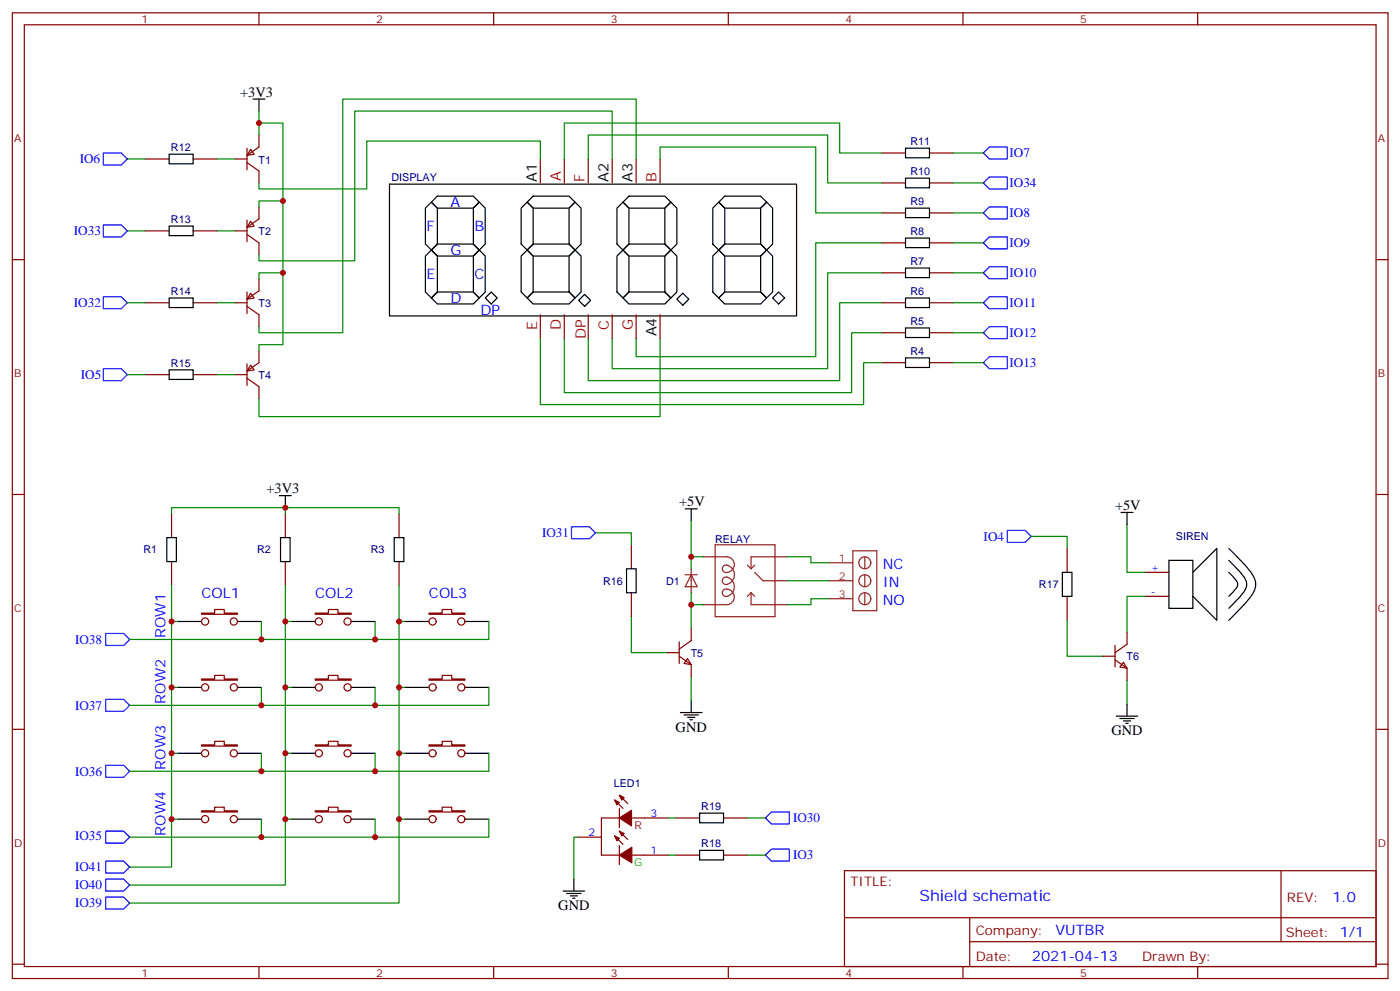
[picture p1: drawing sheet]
<svg xmlns="http://www.w3.org/2000/svg" width="413mm" height="292mm" viewBox="0 0 413 292" stroke-linecap="round" stroke-linejoin="round" font-family="sans-serif">
<g fill="none" stroke="#870000" stroke-width=".35">
<path d="M3.6 3.8h405.4v284.3h-405.4zM7.2 7.3h398.2v277.3h-398.2zM76.3 3.8v3.5M145.5 3.8v3.5M214.6 3.8v3.5M283.7 3.8v3.5M352.9 3.8v3.5M76.3 39.8v3.5l-3.5 2.5M42.8 46.8h7M56.9 46.8h7.1M69.3 46.8h3.5M72.8 47.9l3.5 2.4v3.6"/>
<path d="M72.8 43.6v6.4M73.8 44l1.1 1.4-2.1 .4zM159.2 46.8v7.1M166.3 46.8v7.1M173.3 46.8v7.1M180.4 46.8v7.1M187.4 46.8v7.1M194.5 46.8v7.1M259.8 53.9h7M259.8 45h7M273.9 53.9h7M273.9 45h7"/>
<path d="M3.6 76.4h3.6M42.8 68h7M56.9 68h7.1M69.3 68h3.5M72.8 69l3.5 2.5v3.5M72.8 64.8v6.4M73.8 65.2l1.1 1.4-2.1 .3zM76.3 60.9v3.6l-3.5 2.4M259.8 71.5h7M259.8 62.7h7M273.9 71.5h7M273.9 62.7h7"/>
<path d="M405.4 76.4h3.6M42.8 89.1h7M56.9 89.1h7.1M69.3 89.1h3.5M72.8 90.2l3.5 2.5v3.5M72.8 86v6.3M73.8 86.3l1.1 1.4-2.1 .4zM76.3 82.1v3.5l-3.5 2.5M159.2 92.7v7M166.3 92.7v7M173.3 92.7v7M180.4 92.7v7"/>
<path d="M187.4 92.7v7M194.5 92.7v7M259.8 98h7M259.8 89.1h7M259.8 80.3h7M273.9 98h7M273.9 89.1h7M273.9 80.3h7M42.8 110.3h7M56.9 110.3h7.1M69.3 110.3h3.5M72.8 111.4l3.5 2.4v3.6"/>
<path d="M72.8 107.1v6.4M73.8 107.5l1.1 1.4-2.1 .4zM76.3 103.3v3.5l-3.5 2.5M259.8 106.8h7M273.9 106.8h7M3.6 145.6h3.6M50.6 151.2v7.1M84.1 151.2v7.1M117.6 151.2v7.1M405.4 145.6h3.6M50.6 165.3v7.1M84.1 165.3v7.1"/>
<path d="M117.6 165.3v7.1M186 160.4v7.1M186 174.5v7.1M314.4 161.5v7M314.4 175.6v7M337.4 168.5h7M337.4 175.6h7M59.4 180.5h3.9v-1h2.8v1h3.9v.4h-10.6zM59.4 199.9h3.9v-1h2.8v1h3.9v.4h-10.6zM92.9 180.5h3.9v-1h2.8v1h3.9v.4h-10.6zM92.9 199.9h3.9v-1h2.8v1h3.9v.4h-10.6zM126.4 180.5h3.9v-1h2.8v1h3.9v.4h-10.6z"/>
<path d="M126.4 199.9h3.9v-1h2.8v1h3.9v.4h-10.6zM196.6 192.2h3.5M200.1 193.2l3.6 2.5v3.5M200.1 189v6.3M202.6 193.9l1.1 1.8-2.2-.4zM203.7 185.1v3.5l-3.6 2.5M325 193.2h3.5M328.5 194.3l3.6 2.4v3.6M328.5 190v6.4M331 195l1.1 1.7-2.1-.3zM332.1 186.2v3.5l-3.6 2.5M3.6 214.7h3.6"/>
<path d="M59.4 219.3h3.9v-1h2.8v1h3.9v.4h-10.6zM92.9 219.3h3.9v-1h2.8v1h3.9v.4h-10.6zM126.4 219.3h3.9v-1h2.8v1h3.9v.4h-10.6zM405.4 214.7h3.6M59.4 238.7h3.9v-1h2.8v1h3.9v.4h-10.6zM92.9 238.7h3.9v-1h2.8v1h3.9v.4h-10.6zM126.4 238.7h3.9v-1h2.8v1h3.9v.4h-10.6zM181.1 235.5l2.5 2.5M182.5 238v5.7M182.5 234.1l2.5 2.5M170.1 246.5h7.1M181.1 246.1l2.5 2.5"/>
<path d="M182.5 240.8h-5.3v11h5.3M182.5 249v5.6M182.5 244.7l2.5 2.5M186.4 240.8h10.6M186.4 251.8h10.6M199.1 240.8h7M199.1 251.8h7M213.2 240.8h7M213.2 251.8h7M248.8 256.4h156.6v28.2h-156.6zM377.4 256.4v20.9M248.8 270.2h156.5"/>
<path d="M285.7 277.3h119.6M285.7 270.2v14.1M3.6 283.9h3.6M76.3 284.6v3.5M145.5 284.6v3.5M214.6 284.6v3.5M283.7 284.6v3.5M352.9 284.6v3.5M405.4 283.9h3.6"/>
<circle cx="60.4" cy="183" r="1.06"/>
<circle cx="68.9" cy="183" r="1.06"/>
<circle cx="93.9" cy="183" r="1.06"/>
<circle cx="102.4" cy="183" r="1.06"/>
<circle cx="127.5" cy="183" r="1.06"/>
<circle cx="135.9" cy="183" r="1.06"/>
<circle cx="60.4" cy="202.4" r="1.06"/>
<circle cx="68.9" cy="202.4" r="1.06"/>
<circle cx="93.9" cy="202.4" r="1.06"/>
<circle cx="102.4" cy="202.4" r="1.06"/>
<circle cx="127.5" cy="202.4" r="1.06"/>
<circle cx="135.9" cy="202.4" r="1.06"/>
<circle cx="60.4" cy="221.8" r="1.06"/>
<circle cx="68.9" cy="221.8" r="1.06"/>
<circle cx="93.9" cy="221.8" r="1.06"/>
<circle cx="102.4" cy="221.8" r="1.06"/>
<circle cx="127.5" cy="221.8" r="1.06"/>
<circle cx="135.9" cy="221.8" r="1.06"/>
<circle cx="60.4" cy="241.2" r="1.06"/>
<circle cx="68.9" cy="241.2" r="1.06"/>
<circle cx="93.9" cy="241.2" r="1.06"/>
<circle cx="102.4" cy="241.2" r="1.06"/>
<circle cx="127.5" cy="241.2" r="1.06"/>
<circle cx="135.9" cy="241.2" r="1.06"/>
</g>
<g fill="none" stroke="#8c2424" stroke-width=".35">
<path d="M201.9 169.2h3.5M203.7 169.2l1.7 3.6h-3.5zM203.7 167.5v7M207.2 163.9h7a2.29 2.29 0 0 1 2.1 2.8 2.29 2.29 0 0 1-3 1.7 1.14 1.14 0 0 1-.2-1.7 1.14 1.14 0 0 1 1.6-.1 2.86 2.86 0 0 1 1.6 3.2 2.86 2.86 0 0 1-2.7 2.2 1.13 1.13 0 0 1-.6-1.6 1.13 1.13 0 0 1 1.7-.3 2.87 2.87 0 0 1 1.6 3.2 2.87 2.87 0 0 1-2.7 2.3 1.1 1.1 0 0 1-.7-1.4 1.1 1.1 0 0 1 1.3-.7 2.3 2.3 0 0 1 2.2 2.3 2.3 2.3 0 0 1-2.2 2.2h-7M210.7 160.4h17.7v21.2h-17.7zM220.2 166.4l1.1 1.1M221.3 174.5v3.5h10.6M221.3 174.5l1.1 1.1M221.3 174.5l-1.1 1.1M222.4 168.5l2.4 2.5h7.1M222.4 166.4l-1.1 1.1M231.9 163.9h-10.6v3.6"/>
<path d="M244.2 171h7.1M244.2 165.7h7.1M244.2 176.3h7.1M251.3 162.2h7v17.6h-7zM254.8 163.9v3.6M254.8 169.2v3.6M254.8 174.5v3.5"/>
<circle cx="254.8" cy="171" r="1.76"/>
<circle cx="254.8" cy="165.7" r="1.76"/>
<circle cx="254.8" cy="176.3" r="1.76"/>
</g>
<g fill="none" stroke="#008700" stroke-width=".35">
<path d="M76.3 36.2h7.1v23h-7.1v1.7M76.3 32.7v7.1M37.5 46.8h5.3M64 46.8h5.3M83.4 59.2v21.1h-7.1v1.8M159.2 46.8v-5.3h-51.1v14.1h-31.8v-1.7M173.3 46.8v-7h70.6v14.1h15.9M180.4 46.8v-14.1h-75.9v44.1h-28.2v-1.8M187.4 46.8v-17.6h-86.4v68.8h-24.7v-1.8M194.5 46.8v-3.5h45.8v19.4h19.5M259.8 45h-12.4v-8.8h-81.1v10.6M280.9 45h8.8"/>
<path d="M280.9 53.9h8.8M37.5 68h5.3M64 68h5.3M259.8 71.5h-19.5v33.5h-52.9v-5.3M280.9 62.7h8.8M280.9 71.5h8.8M37.5 89.1h5.3M64 89.1h5.3M83.4 80.3v21.2h-7.1v1.8M159.2 99.7v19.4h95.3v-12.3h5.3M194.5 99.7v23h-118.2v-5.3M259.8 80.3h-15.9v28.2h-63.5v-8.8"/>
<path d="M259.8 89.1h-12.4v23h-74.1v-12.4M259.8 98h-8.9v17.6h-84.6v-15.9M280.9 80.3h8.8M280.9 89.1h8.8M280.9 98h8.8M37.5 110.3h5.3M64 110.3h5.3M280.9 106.8h8.8M50.6 151.2v-1.7h67v1.7M84.1 149.5v1.7M175.4 156.9h10.6v3.5M203.7 153.4v10.5"/>
<path d="M303.8 157.9h10.6v3.6M332.1 154.4v14.1h5.3M50.6 172.4v10.6h1.7M84.1 172.4v10.6h1.7M117.6 172.4v10.6h1.7M203.7 174.5v3.5h3.5M203.7 178v7.1M207.2 163.9h-3.5v3.6M231.9 163.9h7v1.8h5.3M231.9 171h12.3M244.2 176.3h-5.3v1.7h-7M337.4 175.6h-5.3v10.6"/>
<path d="M50.6 183v19.4h1.7M77 183v5.3h-38.8M84.1 183v19.4h1.7M110.5 183v5.3h-33.5M117.6 183v19.4h1.7M144 183v5.3h-33.5M186 181.6v10.6h10.6M203.7 199.2v7.1M314.4 182.6v10.6h10.6M50.6 202.4v19.4h1.7M77 202.4v5.3h-38.8M84.1 202.4v19.4h1.7"/>
<path d="M110.5 202.4v5.3h-33.5M117.6 202.4v19.4h1.7M144 202.4v5.3h-33.5M332.1 200.3v7M50.6 221.8v19.4h1.7M77 221.8v5.3h-38.8M84.1 221.8v19.4h1.7M110.5 221.8v5.3h-33.5M117.6 221.8v19.4h1.7M144 221.8v5.3h-33.5M50.6 241.2v14.1h-12.4M77 241.2v5.3h-38.8"/>
<path d="M84.1 241.2v19.4h-45.9M110.5 241.2v5.3h-33.5M117.6 241.2v24.7h-79.4M144 241.2v5.3h-33.5M170.1 246.5h-1v12.3M197 240.8h2.1M197 251.8h2.1M220.2 240.8h5.3M220.2 251.8h5.3"/>
</g>
<g fill="none" stroke="#000" stroke-width=".35">
<path d="M74.5 29.2h3.6M76.3 29.2v3.5M49.8 45.4h7.1v2.8h-7.1zM114.8 54.2h119.9v38.8h-119.9zM128.9 57.7h10.6l1.7 1.8-1.7 1.8h-10.6l-1.8-1.8zM157.1 57.7h10.6l1.7 1.8-1.7 1.8h-10.6l-1.8-1.8zM185.3 57.7h10.6l1.8 1.8-1.8 1.8h-10.6l-1.7-1.8zM213.5 57.7h10.6l1.8 1.8-1.8 1.8h-10.6l-1.7-1.8zM266.8 52.5h7.1v2.8h-7.1zM266.8 43.6h7.1v2.9h-7.1zM49.8 66.6h7.1v2.8h-7.1zM125.3 75.4l1.8-1.8 1.8 1.8v10.6l-1.8 1.7-1.8-1.7z"/>
<path d="M125.3 61.3l1.8-1.8 1.8 1.8v10.6l-1.8 1.7-1.8-1.7zM128.9 71.9h10.6l1.7 1.7-1.7 1.8h-10.6l-1.8-1.8zM139.5 61.3l1.7-1.8 1.8 1.8v10.6l-1.8 1.7-1.7-1.7zM139.5 75.4l1.7-1.8 1.8 1.8v10.6l-1.8 1.7-1.7-1.7zM153.6 75.4l1.7-1.8 1.8 1.8v10.6l-1.8 1.7-1.7-1.7zM153.6 61.3l1.7-1.8 1.8 1.8v10.6l-1.8 1.7-1.7-1.7zM157.1 71.9h10.6l1.7 1.7-1.7 1.8h-10.6l-1.8-1.8zM167.7 61.3l1.7-1.8 1.8 1.8v10.6l-1.8 1.7-1.7-1.7zM167.7 75.4l1.7-1.8 1.8 1.8v10.6l-1.8 1.7-1.7-1.7zM181.8 75.4l1.8-1.8 1.7 1.8v10.6l-1.7 1.7-1.8-1.7zM181.8 61.3l1.8-1.8 1.7 1.8v10.6l-1.7 1.7-1.8-1.7zM185.3 71.9h10.6l1.8 1.7-1.8 1.8h-10.6l-1.7-1.8z"/>
<path d="M195.9 61.3l1.8-1.8 1.7 1.8v10.6l-1.7 1.7-1.8-1.7zM195.9 75.4l1.8-1.8 1.7 1.8v10.6l-1.7 1.7-1.8-1.7zM210 75.4l1.8-1.8 1.7 1.8v10.6l-1.7 1.7-1.8-1.7zM210 61.3l1.8-1.8 1.7 1.8v10.6l-1.7 1.7-1.8-1.7zM213.5 71.9h10.6l1.8 1.7-1.8 1.8h-10.6l-1.7-1.8zM224.1 61.3l1.8-1.8 1.7 1.8v10.6l-1.7 1.7-1.8-1.7zM224.1 75.4l1.8-1.8 1.7 1.8v10.6l-1.7 1.7-1.8-1.7zM266.8 78.9h7.1v2.8h-7.1zM266.8 70.1h7.1v2.8h-7.1zM266.8 61.3h7.1v2.8h-7.1zM49.8 87.7h7.1v2.9h-7.1zM128.9 86h10.6l1.7 1.7-1.7 1.8h-10.6l-1.8-1.8z"/>
<path d="M143 87.7l1.7-1.7 1.8 1.7-1.8 1.8zM157.1 86h10.6l1.7 1.7-1.7 1.8h-10.6l-1.8-1.8zM170.5 88.4l1.8-1.7 1.7 1.7-1.7 1.8zM185.3 86h10.6l1.8 1.7-1.8 1.8h-10.6l-1.7-1.8zM199.4 88.1l1.8-1.8 1.8 1.8-1.8 1.8zM213.5 86h10.6l1.8 1.7-1.8 1.8h-10.6l-1.7-1.8zM227.6 87.7l1.8-1.7 1.8 1.7-1.8 1.8zM266.8 96.6h7.1v2.8h-7.1zM266.8 87.7h7.1v2.9h-7.1zM49.8 108.9h7.1v2.8h-7.1zM266.8 105.4h7.1v2.8h-7.1zM49.1 158.3h2.9v7h-2.9z"/>
<path d="M82.3 145.9h3.5M82.7 158.3h2.8v7h-2.8zM84.1 145.9v3.6M116.2 158.3h2.8v7h-2.8zM201.9 149.8h3.5M203.7 149.8v3.6M330.3 150.9h3.5M332.1 150.9v3.5M184.6 167.5h2.8v7h-2.8zM313 168.5h2.8v7.1h-2.8zM344.4 165h7.1v14.1h-7.1zM351.5 168.5l7-7v21.1l-7-7"/>
<path d="M362.1 168.5l.9 1a3.5 3.5 0 0 1 1.6 3.1l-.9 1.2-1.6 1.8M362.1 165l2.5 2.6a8.1 8.1 0 0 1 2.7 4.4 6.7 6.7 0 0 1-2.7 4.5l-2.5 2.6M362.1 161.5l4.6 4.7a11.7 11.7 0 0 1 3.3 5.4 6.5 6.5 0 0 1-2.2 5l-5.7 6M52.3 183h7.1M70 183h7M85.8 183h7.1M103.5 183h7M119.3 183h7.1M137 183h7M52.3 202.4h7.1M70 202.4h7M85.8 202.4h7.1"/>
<path d="M103.5 202.4h7M119.3 202.4h7.1M137 202.4h7M200.5 209.8h6.3M201.5 210.5h4.3M202.6 211.2h2.1M203.3 211.9h.7M203.7 206.3v3.5M328.9 210.9h6.3M330 211.6h4.2M331 212.3h2.1M331.7 213h.7"/>
<path d="M332.1 207.3v3.6M52.3 221.8h7.1M70 221.8h7M85.8 221.8h7.1M103.5 221.8h7M119.3 221.8h7.1M137 221.8h7M206.1 239.4h7.1v2.9h-7.1zM52.3 241.2h7.1M70 241.2h7M85.8 241.2h7.1M103.5 241.2h7"/>
<path d="M119.3 241.2h7.1M137 241.2h7M169.1 258.8v3.6M206.1 250.4h7.1v2.8h-7.1zM165.9 262.4h6.4M167 263.1h4.2M168 263.8h2.1M168.7 264.5h.7"/>
</g>
<g fill="none" stroke="#00f" stroke-width=".35">
<path d="M30.4 45h5.3l1.8 1.8-1.8 1.8h-5.3zM289.7 45l1.8-1.7h5.3v3.5h-5.3zM289.7 53.9l1.8-1.8h5.3v3.5h-5.3zM30.4 66.2h5.3l1.8 1.8-1.8 1.7h-5.3zM291.5 60.9h5.3v3.6h-5.3l-1.8-1.8zM291.5 69.7h5.3v3.6h-5.3l-1.8-1.8zM291.5 78.6h5.3v3.5h-5.3l-1.8-1.8zM30.4 87.4h5.3l1.8 1.7-1.8 1.8h-5.3zM291.5 87.4h5.3v3.5h-5.3l-1.8-1.8zM291.5 96.2h5.3v3.5h-5.3l-1.8-1.7zM30.4 108.5h5.3l1.8 1.8-1.8 1.8h-5.3zM289.7 106.8l1.8-1.8h5.3v3.5h-5.3z"/>
<path d="M168.4 155.1h5.3l1.7 1.8-1.7 1.7h-5.3zM296.8 156.2h5.3l1.7 1.7-1.7 1.8h-5.3zM31.2 186.5h5.2l1.8 1.8-1.8 1.7h-5.2zM31.2 205.9h5.2l1.8 1.8-1.8 1.7h-5.2zM31.2 225.3h5.2l1.8 1.8-1.8 1.7h-5.2zM31.2 253.5h5.2l1.8 1.8-1.8 1.8h-5.2zM31.2 258.8h5.2l1.8 1.8-1.8 1.8h-5.2zM31.2 244.7h5.2l1.8 1.8-1.8 1.7h-5.2zM225.5 240.8l1.8-1.7h5.3v3.5h-5.3zM225.5 251.8l1.8-1.8h5.3v3.5h-5.3zM31.2 264.1h5.2l1.8 1.8-1.8 1.8h-5.2z"/>
</g>
<g fill="#870000" stroke="#870000" stroke-width=".35">
<path d="M182.5 251.8l3.7-2.3v4.5z"/>
<path d="M182.5 244.7l1.4 .7-.7 .7z"/>
<path d="M181.1 246.1l1.4 .7-.7 .7z"/>
<path d="M182.5 240.8l3.6-2.2v4.6z"/>
<path d="M182.5 234.1l1.4 .7-.7 .7z"/>
<path d="M181.1 235.5l1.4 .8-.7 .7z"/>
</g>
<g fill="#c00">
<circle cx="203.7" cy="163.9" r=".88"/>
<circle cx="203.7" cy="178" r=".88"/>
<circle cx="84.1" cy="149.5" r=".88"/>
<circle cx="50.6" cy="183" r=".88"/>
<circle cx="50.6" cy="202.4" r=".88"/>
<circle cx="50.6" cy="221.8" r=".88"/>
<circle cx="84.1" cy="183" r=".88"/>
<circle cx="84.1" cy="202.4" r=".88"/>
<circle cx="84.1" cy="221.8" r=".88"/>
<circle cx="117.6" cy="183" r=".88"/>
<circle cx="117.6" cy="202.4" r=".88"/>
<circle cx="117.6" cy="221.8" r=".88"/>
<circle cx="50.6" cy="241.2" r=".88"/>
<circle cx="84.1" cy="241.2" r=".88"/>
<circle cx="117.6" cy="241.2" r=".88"/>
<circle cx="77" cy="188.3" r=".88"/>
<circle cx="110.5" cy="188.3" r=".88"/>
<circle cx="77" cy="207.7" r=".88"/>
<circle cx="110.5" cy="207.7" r=".88"/>
<circle cx="77" cy="227.1" r=".88"/>
<circle cx="110.5" cy="227.1" r=".88"/>
<circle cx="77" cy="246.5" r=".88"/>
<circle cx="110.5" cy="246.5" r=".88"/>
<circle cx="76.3" cy="36.2" r=".88"/>
<circle cx="83.4" cy="80.3" r=".88"/>
<circle cx="83.4" cy="59.2" r=".88"/>
</g>
<text font-size="4.6" fill="#00f" x="270.9" y="265.4">Shield schematic</text>
<g font-size="4.2">
<text x="70.8" y="28.5">+3V3</text>
<text x="158.2" y="53.5" transform="rotate(-90 158.2 53.5)">A1</text>
<text x="179.3" y="53.5" transform="rotate(-90 179.3 53.5)">A2</text>
<text x="186.4" y="53.5" transform="rotate(-90 186.4 53.5)">A3</text>
<text x="193.4" y="99" transform="rotate(-90 193.4 99)">A4</text>
<text x="78.5" y="145.3">+3V3</text>
<text x="200.1" y="149.1">+5V</text>
<text x="328.5" y="150.2">+5V</text>
<text x="199.1" y="215.4">GND</text>
<text x="327.5" y="216.5">GND</text>
<text x="164.5" y="268">GND</text>
</g>
<g font-size="4.2" fill="#c00">
<text x="165.2" y="53.2" transform="rotate(-90 165.2 53.2)">A</text>
<text x="172.3" y="53.5" transform="rotate(-90 172.3 53.5)">F</text>
<text x="193.4" y="53.5" transform="rotate(-90 193.4 53.5)">B</text>
<text x="158.2" y="97.1" transform="rotate(-90 158.2 97.1)">E</text>
<text x="165.3" y="97.1" transform="rotate(-90 165.3 97.1)">D</text>
<text x="172.6" y="99.7" transform="rotate(-90 172.6 99.7)">DP</text>
<text x="179.4" y="97.1" transform="rotate(-90 179.4 97.1)">C</text>
<text x="186.5" y="97.1" transform="rotate(-90 186.5 97.1)">G</text>
</g>
<g font-size="4.2" fill="#00f">
<text x="132.8" y="60.9">A</text>
<text x="125.7" y="68">F</text>
<text x="139.8" y="68">B</text>
<text x="132.8" y="75">G</text>
<text x="125.7" y="82.1">E</text>
<text x="139.8" y="82.1">C</text>
<text x="132.8" y="89.1">D</text>
<text x="141.6" y="92.7">DP</text>
<text x="260.1" y="167.5">NC</text>
<text x="260.1" y="172.8">IN</text>
<text x="59.4" y="175.9">COL1</text>
<text x="92.9" y="175.9">COL2</text>
<text x="126.4" y="175.9">COL3</text>
<text x="260.1" y="178">NO</text>
<text x="48.7" y="187.8" transform="rotate(-90 48.7 187.8)">ROW1</text>
<text x="48.7" y="207.2" transform="rotate(-90 48.7 207.2)">ROW2</text>
<text x="48.7" y="226.6" transform="rotate(-90 48.7 226.6)">ROW3</text>
<text x="48.7" y="246" transform="rotate(-90 48.7 246)">ROW4</text>
<text x="392.6" y="265.6">1.0</text>
<text x="311" y="275.2">VUTBR</text>
<text x="304.1" y="283">2021-04-13</text>
</g>
<g font-size="3.9" fill="#00f">
<text x="297.4" y="46.3">IO7</text>
<text x="23.5" y="48.1">IO6</text>
<text x="297.4" y="55.1">IO34</text>
<text x="297.4" y="63.9">IO8</text>
<text x="21.8" y="69.3">IO33</text>
<text x="297.4" y="72.8">IO9</text>
<text x="297.4" y="81.6">IO10</text>
<text x="21.8" y="90.5">IO32</text>
<text x="297.4" y="90.4">IO11</text>
<text x="297.4" y="99.2">IO12</text>
<text x="23.8" y="111.6">IO5</text>
<text x="297.4" y="108">IO13</text>
<text x="159.7" y="158.1">IO31</text>
<text x="289.8" y="159.2">IO4</text>
<text x="22.1" y="189.5">IO38</text>
<text x="22.1" y="208.9">IO37</text>
<text x="22.1" y="228.4">IO36</text>
<text x="233.7" y="242.1">IO30</text>
<text x="22.1" y="247.4">IO35</text>
<text x="22.1" y="256.6">IO41</text>
<text x="233.7" y="253">IO3</text>
<text x="22.1" y="261.8">IO40</text>
<text x="22.1" y="267.1">IO39</text>
</g>
<g font-size="3.9" fill="#800">
<text x="250.6" y="260.9">TITLE:</text>
<text x="379.2" y="265.6">REV:</text>
<text x="287.5" y="275.1">Company:</text>
<text x="378.9" y="275.8">Sheet: 1/1</text>
<text x="287.5" y="282.8">Date:</text>
<text x="336.5" y="282.9">Drawn By:</text>
</g>
<g font-size="3.2" fill="#800">
<text x="41.7" y="6.8">1</text>
<text x="110.9" y="6.8">2</text>
<text x="180" y="6.8">3</text>
<text x="249.2" y="6.8">4</text>
<text x="318.3" y="6.8">5</text>
<text x="4.2" y="41.9">A</text>
<text x="406" y="41.9">A</text>
<text x="4.2" y="111">B</text>
<text x="406" y="111">B</text>
<text x="4.2" y="180.2">C</text>
<text x="406" y="180.2">C</text>
<text x="4.2" y="249.3">D</text>
<text x="406" y="249.3">D</text>
<text x="41.7" y="287.6">1</text>
<text x="110.9" y="287.6">2</text>
<text x="180" y="287.6">3</text>
<text x="249.2" y="287.6">4</text>
<text x="318.3" y="287.6">5</text>
</g>
<g font-size="3.2" fill="#000080">
<text x="50.4" y="44.5">R12</text>
<text x="268.2" y="42.7">R11</text>
<text x="76.2" y="48.2">T1</text>
<text x="115.3" y="53.2">DISPLAY</text>
<text x="268.2" y="51.5">R10</text>
<text x="50.4" y="65.6">R13</text>
<text x="268.2" y="60.3">R9</text>
<text x="76.2" y="69.3">T2</text>
<text x="268.2" y="69.2">R8</text>
<text x="268.2" y="78">R7</text>
<text x="50.4" y="86.8">R14</text>
<text x="268.2" y="86.8">R6</text>
<text x="76.2" y="90.5">T3</text>
<text x="268.2" y="95.6">R5</text>
<text x="50.4" y="108">R15</text>
<text x="268.2" y="104.4">R4</text>
<text x="76.2" y="111.7">T4</text>
<text x="210.7" y="159.8">RELAY</text>
<text x="346.4" y="159.1">SIREN</text>
<text x="42.2" y="163">R1</text>
<text x="75.8" y="163">R2</text>
<text x="109.3" y="163">R3</text>
<text x="177.7" y="172.1">R16</text>
<text x="196.3" y="172.1">D1</text>
<text x="306.1" y="173.2">R17</text>
<text x="203.5" y="193.3">T5</text>
<text x="331.9" y="194.4">T6</text>
<text x="180.8" y="231.7">LED1</text>
<text x="206.6" y="238.4">R19</text>
<text x="206.6" y="249.4">R18</text>
</g>
<g font-size="3.2" fill="#8d2323">
<text x="247.1" y="165.3">1</text>
<text x="247.1" y="170.6">2</text>
<text x="247.1" y="175.9">3</text>
</g>
<g font-size="3.2" fill="#00f">
<text x="339.1" y="168.2">+</text>
<text x="339.1" y="175.2">-</text>
<text x="191.7" y="240.5">3</text>
<text x="173.4" y="246.1">2</text>
<text x="191.7" y="251.4">1</text>
</g>
<text font-size="3.2" fill="#f00" x="187" y="243.9">R</text>
<text font-size="3.2" fill="#0f0" x="186.9" y="254.9">G</text>
</svg>
